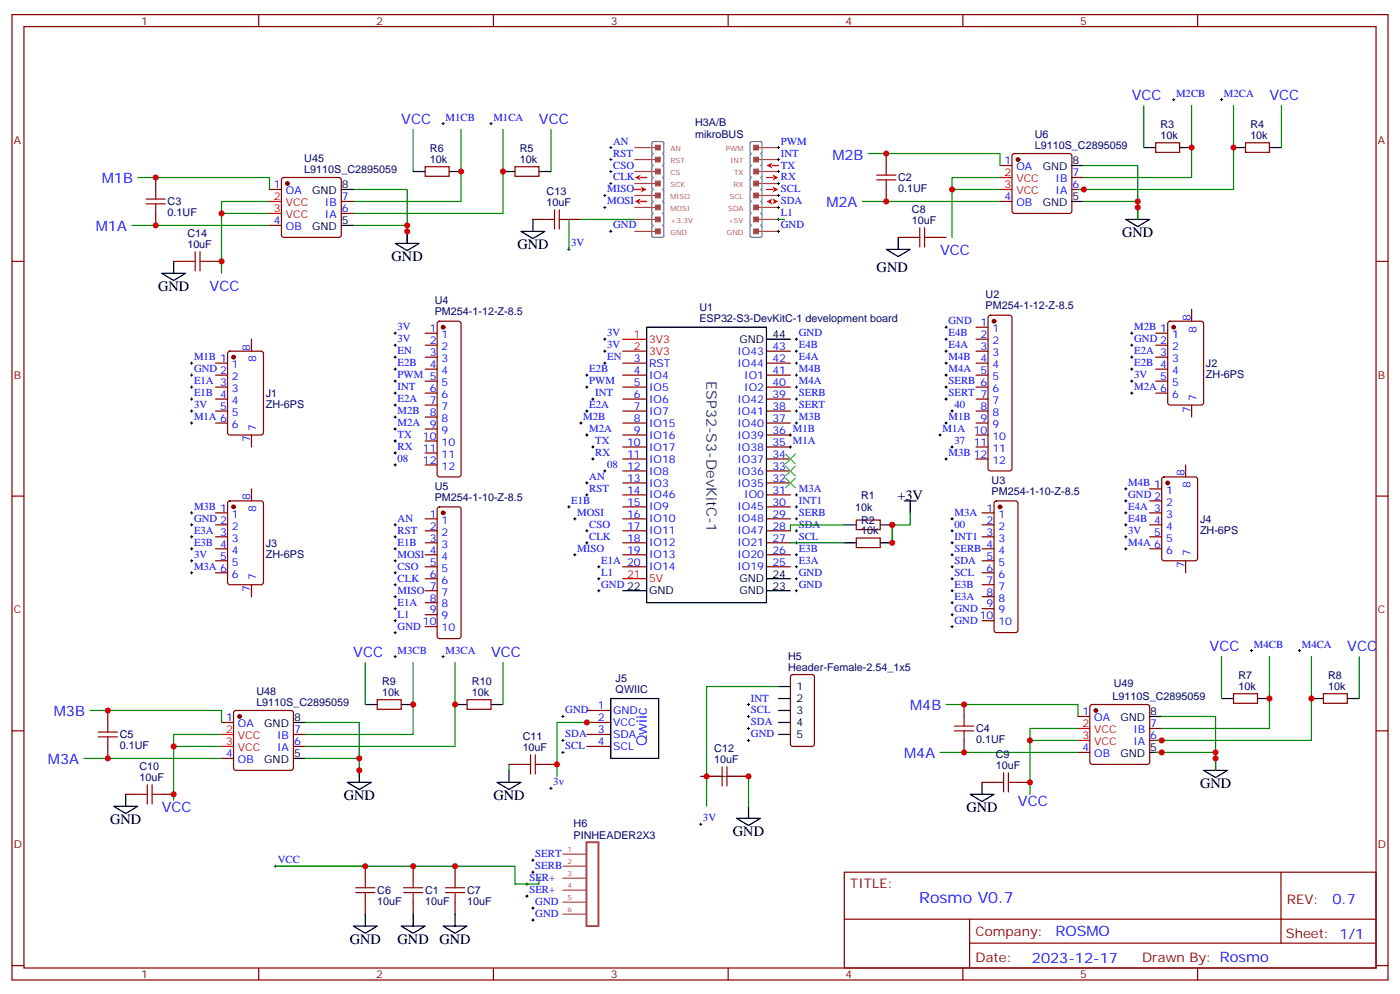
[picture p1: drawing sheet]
<svg xmlns="http://www.w3.org/2000/svg" width="412mm" height="293mm" viewBox="0 0 412 293" stroke-linecap="round" stroke-linejoin="round" font-family="sans-serif">
<g fill="none" stroke="#870000" stroke-width=".35">
<path d="M3.5 4.3h405.4v284.3h-405.4zM7.1 7.8h398.2v277.3h-398.2zM76.2 4.3v3.5M145.3 4.3v3.5M214.5 4.3v3.5M283.6 4.3v3.5M352.8 4.3v3.5M3.5 77h3.6M405.3 77h3.6M3.5 146.1h3.6M405.3 146.1h3.6M3.5 215.3h3.6"/>
<path d="M405.3 215.3h3.6M248.7 256.9h156.6v28.2h-156.6zM377.3 256.9v20.9M248.7 270.7h156.5M285.6 277.8h119.6M285.6 270.7v14.2M3.5 284.4h3.6M76.2 285.1v3.5M145.3 285.1v3.5M214.5 285.1v3.5M283.6 285.1v3.5M352.8 285.1v3.5"/>
<path d="M405.3 284.4h3.6"/>
</g>
<g fill="none" stroke="#a64a4a" stroke-width=".35">
<path d="M187 43.5h6.9M187 47h6.9M187 50.5h6.9M187 54h6.9M187 57.6h6.9M222.4 43.5h6.9M222.4 47h6.9M222.4 50.5h6.9M222.4 54h6.9M222.4 57.6h6.9M187 61.1h6.9M187 64.6h6.9"/>
<path d="M187 68.2h6.9M222.4 61.1h6.9M222.4 64.6h6.9M222.4 68.2h6.9"/>
</g>
<g fill="#a64a4a" stroke="#a64a4a" stroke-width=".29">
<path d="M193.1 60.4h1.4v1.4h-1.4z"/>
<path d="M193.1 56.9h1.4v1.4h-1.4z"/>
<path d="M193.1 63.9h1.4v1.4h-1.4z"/>
<path d="M193.1 67.5h1.4v1.4h-1.4z"/>
<path d="M222 49.8h1.4v1.4h-1.4z"/>
<path d="M222 53.3h1.4v1.5h-1.4z"/>
<path d="M222 56.9h1.4v1.4h-1.4z"/>
<path d="M222 60.4h1.4v1.4h-1.4z"/>
<path d="M222 63.9h1.4v1.4h-1.4z"/>
<path d="M222 67.5h1.4v1.4h-1.4z"/>
<path d="M193.1 46.3h1.4v1.4h-1.4z"/>
<path d="M193.1 42.8h1.4v1.4h-1.4z"/>
<path d="M222 42.8h1.4v1.4h-1.4z"/>
<path d="M193.1 53.3h1.4v1.5h-1.4z"/>
<path d="M193.1 49.8h1.4v1.4h-1.4z"/>
<path d="M222 46.3h1.4v1.4h-1.4z"/>
</g>
<path d="M192.4 41.7h2.8l.4 .4v2.8l-.4 .3 .4 .4v2.8l-.4 .4 .4 .3v2.8l-.4 .4 .4 .3v2.9l-.4 .3 .4 .4v2.8l-.4 .3 .4 .4v2.8l-.4 .4 .4 .3v2.8l-.4 .4 .4 .3v2.9l-.4 .3h-2.8l-.4-.3v-2.9l.4-.3-.4-.4v-2.8l.4-.3-.4-.4v-2.8l.4-.4-.4-.3v-2.8l.4-.4-.4-.3v-2.9l.4-.3-.4-.4v-2.8l.4-.3-.4-.4v-2.8l.4-.4-.4-.3v-2.8zM221.3 41.7h2.8l.4 .4v2.8l-.4 .3 .4 .4v2.8l-.4 .4 .4 .3v2.8l-.4 .4 .4 .3v2.9l-.4 .3 .4 .4v2.8l-.4 .3 .4 .4v2.8l-.4 .4 .4 .3v2.8l-.4 .4 .4 .3v2.9l-.4 .3h-2.8l-.3-.3v-2.9l.3-.3-.3-.4v-2.8l.3-.3-.3-.4v-2.8l.3-.4-.3-.3v-2.8l.3-.4-.3-.3v-2.9l.3-.3-.3-.4v-2.8l.3-.3-.3-.4v-2.8l.3-.4-.3-.3v-2.8z" fill="none" stroke="#828282" stroke-width=".35"/>
<g fill="#ed0d21">
<path d="M225.8 48.8l1.7-.9-.4 .9 .4 .8z"/>
<path d="M227.5 51.4l1.8 .9-1.8 .9 .5-.9z"/>
<path d="M227.5 54.9l1.8 .9-1.8 .9 .5-.9z"/>
<path d="M225.8 59.3l1.7-.8-.4 .8 .4 .9z"/>
<path d="M227.5 58.5l1.8 .8-1.8 .9 .5-.9z"/>
</g>
<path d="M225.8 52.3h1.7M225.8 55.8h1.7M227.5 48.8h1.8h-1.8" fill="none" stroke="#ed0d21" stroke-width=".35"/>
<g fill="#ed0d21">
<path d="M187 52.3l1.7-.9-.4 .9 .4 .9z"/>
<path d="M187 59.3l1.7-.8-.4 .8 .4 .9z"/>
</g>
<path d="M187 55.8h1.7h-1.7M188.7 52.3h1.8h-1.8M188.7 59.3h1.8h-1.8" fill="none" stroke="#ed0d21" stroke-width=".35"/>
<path d="M188.7 54.9l1.8 .9-1.8 .9 .5-.9z" fill="#ed0d21"/>
<path d="M79.4 59.3h3.5M294.6 52.3h3.5M294.6 55.8h3.5M79.4 62.9h3.5M183.4 99.9h7.1M183.4 103.4h7.1M183.4 170.5h7.1M65.3 216.3h3.5M65.3 219.9h3.5M317.5 214.6h3.5M317.5 218.1h3.5" fill="none" stroke="#f00" stroke-width=".35"/>
<g fill="none" stroke="#870000" stroke-width=".35">
<path d="M45.9 52.3v3.5M79.4 55.8h3.5M83.1 52.5l.5-.2h16.2l.5 .2 .2 .5v16.2l-.2 .5-.5 .2h-16.2l-.5-.2-.2-.5v-16.2zM100.5 59.3h3.6M125.2 49.1h7.1v2.8h-7.1zM151.7 49.1h7v2.8h-7zM261.1 45.2v3.6M261.1 55.8v3.5M294.6 48.8h3.5M294.6 59.3h3.5M298.3 45.4l.5-.2h16.2l.5 .2 .2 .5v16.3l-.2 .5-.5 .2h-16.2l-.5-.3-.2-.4v-16.3zM315.7 55.8h3.6"/>
<path d="M315.7 52.3h3.6M340.4 42.1h7.1v2.8h-7.1zM366.9 42.1h7v2.8h-7zM45.9 62.9v3.5M51.2 77h3.5M61.7 77h3.6M79.4 66.4h3.5M100.5 62.9h3.6M157 64.6h3.5M167.6 64.6h3.5M264.6 69.9h3.5M275.2 69.9h3.5"/>
<path d="M74.1 99.9v3.5M125.2 98.1h3.6M129 94.8l.5-.2h5.6l.5 .2 .2 .5v44.5l-.2 .5-.5 .2h-5.6l-.5-.3-.2-.4v-44.5zM287.5 96.4h3.5M287.5 99.9h3.5M291.3 93.1l.4-.2h5.7l.5 .2 .2 .5v44.4l-.2 .5-.5 .2h-5.7l-.5-.2-.2-.5v-44.4zM340.4 98.1h3.6M344.2 94.8l.5-.2h9.1l.7 .4v23.6l-.4 .7h-9.4l-.7-.5v-23.5zM351 91.1v3.5M63.5 107h3.5M63.5 110.5h3.5M63.5 114h3.5"/>
<path d="M63.5 117.5h3.5M67.3 103.6l.4-.2h9.2l.7 .5v23.5l-.5 .7h-9.4l-.6-.4-.1-23.6zM125.2 101.7h3.6M125.2 105.2h3.6M125.2 108.7h3.6M125.2 112.3h3.6M125.2 115.8h3.6M125.2 119.3h3.6M183.4 107h7.1M183.4 110.5h7.1M183.4 114h7.1M183.4 117.5h7.1"/>
<path d="M225.8 107h7M225.8 110.5h7M225.8 114h7M225.8 117.5h7M225.8 103.4h7M287.5 107h3.5M287.5 110.5h3.5M287.5 114h3.5M287.5 117.5h3.5M287.5 103.4h3.5M340.4 101.7h3.6M340.4 105.2h3.6"/>
<path d="M340.4 108.7h3.6M340.4 112.3h3.6M340.4 115.8h3.6M351 119.3v3.5M63.5 121.1h3.5M63.5 124.6h3.5M74.1 128.1v3.6M125.2 122.8h3.6M125.2 126.4h3.6M125.2 129.9h3.6M125.2 133.4h3.6M125.2 136.9h3.6"/>
<path d="M183.4 121.1h7.1M183.4 124.6h7.1M183.4 128.1h7.1M183.4 131.7h7.1M183.4 135.2h7.1M183.4 138.7h7.1M225.8 121.1h7M225.8 124.6h7M225.8 128.1h7M225.8 131.7h7M225.8 135.2h7M225.8 138.7h7"/>
<path d="M287.5 121.1h3.5M287.5 124.6h3.5M287.5 128.1h3.5M287.5 131.7h3.5M287.5 135.2h3.5M349.2 136.9v3.6M63.5 151.1h3.5M63.5 154.6h3.5M63.5 158.1h3.5M67.3 147.7l.4-.2h9.2l.7 .5v23.5l-.5 .7h-9.4l-.6-.4-.1-23.6zM74.1 144v3.5M125.2 152.8h3.6"/>
<path d="M125.2 156.4h3.6M125.2 159.9h3.6M129 149.5l.5-.2h5.6l.5 .2 .2 .5v37.4l-.2 .5-.5 .2h-5.6l-.5-.2-.2-.5v-37.4zM183.4 142.2h7.1M183.4 145.8h7.1M183.4 149.3h7.1M183.4 152.8h7.1M183.4 156.4h7.1M183.4 159.9h7.1M225.8 142.2h7M225.8 145.8h7M225.8 149.3h7"/>
<path d="M225.8 152.8h7M225.8 156.4h7M225.8 159.9h7M252.2 153.2h7.1v2.8h-7.1zM252.2 158.5h7.1v2.8h-7.1zM289.3 151.1h3.5M289.3 154.6h3.5M289.3 158.1h3.5M293 147.7l.5-.2h5.7l.5 .2 .2 .5v37.4l-.3 .5-.4 .2h-5.7l-.5-.2-.2-.5v-37.4zM338.7 151.1h3.5M338.7 154.6h3.5M338.7 158.1h3.5"/>
<path d="M338.7 144h3.5M338.7 147.5h3.5M342.4 140.7l.5-.2h9.2l.6 .4 .1 23.6-.5 .6-9.4 .1-.7-.5v-23.5zM63.5 161.6h3.5M63.5 165.2h3.5M63.5 168.7h3.5M74.1 172.2v3.6M125.2 163.4h3.6M125.2 166.9h3.6M125.2 170.5h3.6M125.2 174h3.6M125.2 177.5h3.6"/>
<path d="M183.4 163.4h7.1M183.4 166.9h7.1M225.8 163.4h7M225.8 166.9h7M289.3 161.6h3.5M289.3 165.2h3.5M289.3 168.7h3.5M289.3 172.2h3.5M289.3 175.8h3.5M289.3 179.3h3.5M338.7 161.6h3.5M349.2 165.2v3.5"/>
<path d="M125.2 181h3.6M125.2 184.6h3.6M233.1 198.9l.4-.2h5.7l.6 .4 .1 20-.5 .7-5.9 .1-.6-.5-.1-20zM289.3 182.8h3.5M31.7 209.3v3.5M31.7 219.9v3.5M65.3 212.8h3.5M69 209.5l.5-.2h16.2l.5 .2 .2 .5v16.2l-.2 .5-.5 .2h-16.2l-.5-.2-.2-.5v-16.2zM86.4 216.3h3.6M86.4 219.9h3.6M111.1 206.1h7.1v2.8h-7.1zM137.6 206.1h7v2.8h-7z"/>
<path d="M172.9 209.3h7M172.9 212.8h7M172.9 216.3h7M172.9 219.9h7M284 207.5v3.5M284 218.1v3.5M317.5 211h3.5M321.3 207.7l.4-.2h16.3l.5 .2 .2 .5v16.2l-.3 .5-.4 .2h-16.3l-.5-.2-.2-.5v-16.2zM338.7 218.1h3.5M338.7 214.6h3.5M363.4 204.3h7v2.9h-7zM389.8 204.3h7.1v2.9h-7.1z"/>
<path d="M37 234h3.6M47.6 234h3.6M65.3 223.4h3.5M149.9 225.1h3.6M160.5 225.1h3.5M206.4 228.7h3.5M217 228.7h3.5M289.3 230.4h3.5M299.9 230.4h3.5M317.5 221.6h3.5M107.6 255.1v3.6M121.7 255.1v3.6"/>
<path d="M134.1 255.1v3.6M107.6 265.7v3.5M121.7 265.7v3.5M134.1 265.7v3.5"/>
</g>
<g fill="none" stroke="#000" stroke-width=".35">
<path d="M100.5 55.8h3.6M121.7 50.5h3.5M132.3 50.5h3.5M148.2 50.5h3.5M158.7 50.5h3.6M315.7 59.3h3.6M315.7 48.8h3.6M336.9 43.5h3.5M347.5 43.5h3.5M363.4 43.5h3.5M373.9 43.5h3.6M51.2 77v3.5"/>
<path d="M100.5 66.4h3.6M116.4 71.7h7.1l-3.6 2.1zM119.9 68.2v3.5M153.5 68.2h7l-3.5 2.1zM157 64.6v3.6M261.1 73.4h7l-3.5 2.2zM264.6 69.9v3.5M331.6 64.6h7.1l-3.6 2.1zM335.1 61.1v3.5M47.6 80.5h7.1l-3.5 2.1zM190.5 96.4h35.3v81.1h-35.3zM225.8 99.9h7"/>
<path d="M248.7 154.6h3.5M248.7 159.9h3.5M259.3 154.6h3.5M259.3 159.9h3.5M266.3 147.5h3.6M268.1 147.5v3.6M183.4 174h7.1M225.8 174h7M225.8 170.5h7M86.4 212.8h3.6M107.6 207.5h3.5M118.2 207.5h3.5"/>
<path d="M134.1 207.5h3.5M144.6 207.5h3.6M179.9 205.7h14.1v17.7h-14.1zM229.3 202.2h3.5M229.3 205.7h3.5M229.3 209.3h3.5M229.3 212.8h3.5M229.3 216.3h3.5M338.7 211h3.5M359.8 205.7h3.6M370.4 205.7h3.5M386.3 205.7h3.5"/>
<path d="M396.9 205.7h3.5M33.5 237.5h7.1l-3.6 2.1zM37 234v3.5M86.4 223.4h3.6M102.3 230.4h7.1l-3.6 2.2zM105.8 226.9v3.5M146.4 230.4h7.1l-3.6 2.2zM149.9 226.9v3.5M220.5 237.5v3.5M285.8 234h7l-3.5 2.1zM289.3 230.4v3.6M338.7 221.6h3.5"/>
<path d="M354.5 226.9h7.1l-3.5 2.1zM358.1 223.4v3.5M217 241h7l-3.5 2.1zM104.1 272.8h7l-3.5 2.1zM107.6 269.2v3.6M118.2 272.8h7l-3.5 2.1zM121.7 269.2v3.6M130.5 272.8h7.1l-3.5 2.1zM134.1 269.2v3.6"/>
</g>
<path d="M172.8 248.1h3.5v24.7h-3.5z" fill="none" stroke="#a64a4a" stroke-width=".56"/>
<path d="M165.8 251.6h6.9M165.8 255.1h6.9M165.8 258.7h6.9M165.8 262.2h6.9M165.8 265.7h6.9M165.8 269.2h6.9" fill="none" stroke="#a64a4a" stroke-width=".35"/>
<g fill="#870000" stroke="#870000" stroke-width=".35">
<circle cx="294.6" cy="149.3" r=".53"/>
<circle cx="292.8" cy="94.6" r=".53"/>
<circle cx="130.5" cy="96.4" r=".53"/>
<circle cx="130.5" cy="151.1" r=".53"/>
<circle cx="299.9" cy="47" r=".53"/>
<circle cx="84.7" cy="54" r=".53"/>
<circle cx="322.8" cy="209.3" r=".53"/>
<circle cx="70.6" cy="211" r=".53"/>
<circle cx="68.8" cy="105.2" r=".53"/>
<circle cx="68.8" cy="149.3" r=".53"/>
<circle cx="345.7" cy="96.4" r=".53"/>
<circle cx="344" cy="142.2" r=".53"/>
</g>
<g fill="none" stroke="#000" stroke-width=".29">
<path d="M130.2 36.4h.7M130.5 36.1v.7M144.3 36.4h.7M144.6 36.1v.7M345.4 29.4h.7M345.7 29v.7M359.5 29.4h.7M359.8 29v.7M177.8 57.6h.7M178.2 57.2v.7M179.6 47h.7M179.6 43.5h.7"/>
<path d="M179.6 50.5h.7M179.6 54h.7M179.9 43.1v.7M179.9 46.6v.7M179.9 50.2v.7M179.9 53.7v.7M229 47h.7M229 43.5h.7M229 50.5h.7M229 54h.7M229 57.6h.7M229.3 43.1v.7"/>
<path d="M229.3 46.6v.7M229.3 50.2v.7M229.3 53.7v.7M229.3 57.2v.7M167.2 73.4h.7M167.6 73.1v.7M177.8 61.1h.7M178.2 60.7v.8M179.6 68.2h.7M179.9 67.8v.7M229 61.1h.7M229 64.6h.7"/>
<path d="M229 68.2h.7M229.3 60.7v.8M229.3 64.3v.7M229.3 67.8v.7M116.1 98.1h.7M116.4 97.8v.7M177.8 99.9h.7M178.2 99.6v.7M234.2 99.9h.7M234.6 99.6v.7M278.3 99.9h.7M278.3 96.4h.7"/>
<path d="M278.7 96v.7M278.7 99.6v.7M333 98.1h.7M333.4 97.8v.7M56.1 117.5h.7M56.1 114h.7M56.1 110.5h.7M56.1 107h.7M56.4 106.6v.7M56.4 110.1v.7M56.4 113.7v.7M56.4 117.2v.7"/>
<path d="M116.1 101.7h.7M116.1 105.2h.7M116.1 108.7h.7M116.1 112.3h.7M116.1 115.8h.7M116.1 119.3h.7M116.4 101.3v.7M116.4 104.8v.8M116.4 108.4v.7M116.4 111.9v.7M116.4 115.4v.7M116.4 119v.7"/>
<path d="M172.5 114h.7M172.5 110.5h.7M172.9 110.1v.7M172.9 113.7v.7M174.3 117.5h.7M174.6 117.2v.7M177.8 107h.7M177.8 103.4h.7M178.2 103.1v.7M178.2 106.6v.7M234.2 117.5h.7M234.2 114h.7"/>
<path d="M234.2 110.5h.7M234.2 107h.7M234.2 103.4h.7M234.6 103.1v.7M234.6 106.6v.7M234.6 110.1v.7M234.6 113.7v.7M234.6 117.2v.7M278.3 117.5h.7M278.3 114h.7M278.3 110.5h.7M278.3 107h.7"/>
<path d="M278.3 103.4h.7M278.7 103.1v.7M278.7 106.6v.7M278.7 110.1v.7M278.7 113.7v.7M278.7 117.2v.7M333 101.7h.7M333 105.2h.7M333 108.7h.7M333 112.3h.7M333 115.8h.7M333.4 101.3v.7"/>
<path d="M333.4 104.8v.8M333.4 108.4v.7M333.4 111.9v.7M333.4 115.4v.7M56.1 124.6h.7M56.1 121.1h.7M56.4 120.7v.7M56.4 124.2v.8M116.1 122.8h.7M116.1 126.4h.7M116.1 129.9h.7M116.1 133.4h.7"/>
<path d="M116.1 136.9h.7M116.4 122.5v.7M116.4 126v.7M116.4 129.5v.7M116.4 133.1v.7M116.4 136.6v.7M170.7 124.6h.7M171.1 124.2v.8M172.5 128.1h.7M172.5 121.1h.7M172.9 120.7v.7M172.9 127.8v.7"/>
<path d="M174.3 131.7h.7M174.3 135.2h.7M174.6 131.3v.7M174.6 134.8v.7M177.8 138.7h.7M178.2 138.4v.7M232.5 131.7h.7M232.5 128.1h.7M232.8 127.8v.7M232.8 131.3v.7M234.2 124.6h.7M234.2 121.1h.7"/>
<path d="M234.6 120.7v.7M234.6 124.2v.8M276.6 128.1h.7M276.9 127.8v.7M278.3 124.6h.7M278.3 135.2h.7M278.7 124.2v.8M278.7 134.8v.7M280.1 131.7h.7M280.1 121.1h.7M280.5 120.7v.7M280.5 131.3v.7"/>
<path d="M56.1 154.6h.7M56.1 158.1h.7M56.1 151.1h.7M56.4 150.7v.7M56.4 154.2v.7M56.4 157.8v.7M116.1 154.6h.7M116.1 158.1h.7M116.4 154.2v.7M116.4 157.8v.7M167.2 149.3h.7M167.6 148.9v.7"/>
<path d="M169 152.8h.7M169.3 152.5v.7M172.5 159.9h.7M172.5 156.4h.7M172.5 145.8h.7M172.5 142.2h.7M172.9 141.9v.7M172.9 145.4v.7M172.9 156v.7M172.9 159.5v.7M234.2 159.9h.7M234.2 156.4h.7"/>
<path d="M234.2 152.8h.7M234.2 149.3h.7M234.2 145.8h.7M234.6 145.4v.7M234.6 148.9v.7M234.6 152.5v.7M234.6 156v.7M234.6 159.5v.7M280.1 159.9h.7M280.1 156.4h.7M280.1 152.8h.7M280.5 152.5v.7"/>
<path d="M280.5 156v.7M280.5 159.5v.7M331.3 154.6h.7M331.3 158.1h.7M331.3 151.1h.7M331.3 144h.7M331.3 147.5h.7M331.6 143.7v.7M331.6 147.2v.7M331.6 150.7v.7M331.6 154.2v.7M331.6 157.8v.7"/>
<path d="M56.1 161.6h.7M56.1 165.2h.7M56.1 168.7h.7M56.4 161.3v.7M56.4 164.8v.7M56.4 168.3v.8M116.1 161.6h.7M116.1 165.2h.7M116.1 168.7h.7M116.1 172.2h.7M116.1 175.8h.7M116.1 179.3h.7"/>
<path d="M116.4 161.3v.7M116.4 164.8v.7M116.4 168.3v.8M116.4 171.9v.7M116.4 175.4v.7M116.4 178.9v.7M169 163.4h.7M169.3 163.1v.7M176 174h.7M176 170.5h.7M176 166.9h.7M176.4 166.6v.7"/>
<path d="M176.4 170.1v.7M176.4 173.6v.7M234.2 174h.7M234.2 170.5h.7M234.2 166.9h.7M234.2 163.4h.7M234.6 163.1v.7M234.6 166.6v.7M234.6 170.1v.7M234.6 173.6v.7M280.1 174h.7M280.1 170.5h.7"/>
<path d="M280.1 166.9h.7M280.1 163.4h.7M280.1 177.5h.7M280.5 163.1v.7M280.5 166.6v.7M280.5 170.1v.7M280.5 173.6v.7M280.5 177.2v.7M331.3 161.6h.7M331.6 161.3v.7M116.1 182.8h.7M116.1 186.3h.7"/>
<path d="M116.1 193.4h.7M116.4 182.5v.7M116.4 186v.7M116.4 193v.7M130.2 193.4h.7M130.5 193v.7M280.1 184.6h.7M280.1 181h.7M280.5 180.7v.7M280.5 184.2v.7M368.3 191.6h.7M368.7 191.3v.7"/>
<path d="M382.4 191.6h.7M382.8 191.3v.7M165.5 211h.7M165.5 218.1h.7M165.8 210.7v.7M165.8 217.7v.7M220.1 211h.7M220.1 218.1h.7M220.1 214.6h.7M220.1 207.5h.7M220.5 207.2v.7M220.5 210.7v.7"/>
<path d="M220.5 214.2v.7M220.5 217.7v.7M161.9 232.2h.7M162.3 231.8v.8M165.5 221.6h.7M165.8 221.3v.7M80.8 255.1h.7M81.1 254.8v.7M156.6 256.9h.7M156.6 253.4h.7M157 253v.7M157 256.5v.7"/>
<path d="M206 242.8h.7M206.4 242.4v.7M154.9 260.4h.7M154.9 263.9h.7M155.2 260.1v.7M155.2 263.6v.7M156.6 271h.7M156.6 267.5h.7M157 267.1v.7M157 270.7v.7"/>
</g>
<g fill="none" stroke="#008700" stroke-width=".35">
<path d="M121.7 38.2v12.3M135.8 38.2v21.1h-31.7M148.2 38.2v24.7h-44.1M162.3 38.2v12.3M336.9 31.1v12.4M351 31.1v21.2h-31.7M363.4 31.1v24.7h-45.9M377.5 31.1v12.4M40.6 52.3h38.8v3.5M79.4 59.3h-14.1v21.2M104.1 55.8h15.8v15.9M254 59.3h40.6"/>
<path d="M255.8 45.2h38.8v3.6M280.5 55.8h14.1M294.6 52.3h-14.1v17.6M319.3 48.8h15.8v15.8M319.3 59.3h15.8M38.8 66.4h40.6M65.3 62.9h14.1M104.1 66.4h15.8M167.6 64.6v8.8M171.1 64.6h15.9M229.3 64.6h1.8M232.8 159.9h15.9"/>
<path d="M248.7 154.6h-15.9v1.8M268.1 151.1v3.5h-5.3v5.3v-5.3M107.6 195.2v12.3M121.7 195.2v21.1h-31.7M134.1 195.2v24.7h-44.1M148.2 195.2v12.3M359.8 193.4v12.3M373.9 193.4v21.2h-31.7M386.3 193.4v24.7h-45.9M400.4 193.4v12.3M26.5 209.3h38.8v3.5M51.2 219.9h14.1"/>
<path d="M65.3 216.3h-14.1v19.4M90 212.8h15.8v15.9M174.6 212.8h-10.6v15.9M229.3 202.2h-21.2v35.3M278.7 207.5h38.8v3.5M303.4 218.1h14.1M317.5 214.6h-14.1v19.4M342.2 211h15.9v15.9M24.7 223.4h40.6M90 223.4h15.8M149.9 225.1v1.8M208.1 228.7h12.4v8.8"/>
<path d="M276.9 221.6h40.6M340.4 221.6h17.7M107.6 255.1h-26.5h70.6v5.3h7v-1.7"/>
</g>
<g fill="none" stroke="#a10000" stroke-width=".35">
<path d="M43 58.6h5.7M45.9 55.8v2.8M258.2 51.6h5.7M258.2 53h5.7M261.1 48.8v2.8M261.1 53v2.8M43 60h5.7M45.9 60v2.9M54.7 77h2.8M57.5 74.2v5.6M58.9 77h2.8M58.9 74.2v5.6"/>
<path d="M160.5 64.6h2.8M163.3 61.8v5.7M164.7 64.6h2.9M164.7 61.8v5.7M268.1 69.9h2.8M270.9 67.1v5.6M272.3 69.9h2.9M272.3 67.1v5.6M28.9 215.6h5.7M28.9 217h5.7M31.7 212.8v2.8M31.7 217v2.9"/>
<path d="M281.2 213.9h5.6M281.2 215.3h5.6M284 211v2.9M284 215.3v2.8M40.6 234h2.8M43.4 231.1v5.7M44.8 234h2.8M44.8 231.1v5.7M153.5 225.1h2.8M156.3 222.3v5.7M157.7 225.1h2.8M157.7 222.3v5.7"/>
<path d="M209.9 228.7h2.8M212.7 225.8v5.7M214.1 228.7h2.9M214.1 225.8v5.7M292.8 230.4h2.8M295.6 227.6v5.7M297 230.4h2.9M297 227.6v5.7M107.6 258.7v2.8M121.7 258.7v2.8M134.1 258.7v2.8M104.8 261.5h5.6"/>
<path d="M104.8 262.9h5.6M107.6 262.9v2.8M118.9 261.5h5.6M118.9 262.9h5.6M121.7 262.9v2.8M131.2 261.5h5.7M131.2 262.9h5.7M134.1 262.9v2.8"/>
</g>
<path d="M231.4 137.3l2.8 2.8M231.4 133.8l2.8 2.8M234.2 137.3l-2.8 2.8M234.2 133.8l-2.8 2.8M231.4 140.8l2.8 2.9M234.2 140.8l-2.8 2.9" fill="none" stroke="#3c3" stroke-width=".35"/>
<g fill="#c00">
<circle cx="262.8" cy="154.6" r=".88"/>
<circle cx="262.8" cy="159.9" r=".88"/>
<circle cx="280.5" cy="55.8" r=".88"/>
<circle cx="261.1" cy="59.3" r=".88"/>
<circle cx="335.1" cy="61.1" r=".88"/>
<circle cx="363.4" cy="43.5" r=".88"/>
<circle cx="351" cy="43.5" r=".88"/>
<circle cx="261.1" cy="45.2" r=".88"/>
<circle cx="45.9" cy="52.3" r=".88"/>
<circle cx="135.8" cy="50.5" r=".88"/>
<circle cx="148.2" cy="50.5" r=".88"/>
<circle cx="119.9" cy="66.4" r=".88"/>
<circle cx="119.9" cy="68.2" r=".88"/>
<circle cx="45.9" cy="66.4" r=".88"/>
<circle cx="65.3" cy="62.9" r=".88"/>
<circle cx="303.4" cy="218.1" r=".88"/>
<circle cx="284" cy="221.6" r=".88"/>
<circle cx="358.1" cy="223.4" r=".88"/>
<circle cx="358.1" cy="221.6" r=".88"/>
<circle cx="386.3" cy="205.7" r=".88"/>
<circle cx="373.9" cy="205.7" r=".88"/>
<circle cx="284" cy="207.5" r=".88"/>
<circle cx="51.2" cy="219.9" r=".88"/>
<circle cx="31.8" cy="223.4" r=".88"/>
<circle cx="134.1" cy="207.5" r=".88"/>
<circle cx="121.7" cy="207.5" r=".88"/>
<circle cx="31.8" cy="209.3" r=".88"/>
<circle cx="121.7" cy="255.1" r=".88"/>
<circle cx="134.1" cy="255.1" r=".88"/>
<circle cx="107.6" cy="255.1" r=".88"/>
<circle cx="208.1" cy="228.7" r=".88"/>
<circle cx="172.9" cy="212.8" r=".88"/>
<circle cx="105.8" cy="223.4" r=".88"/>
<circle cx="105.8" cy="226.9" r=".88"/>
<circle cx="342.2" cy="218.1" r=".88"/>
<circle cx="342.2" cy="221.6" r=".88"/>
<circle cx="335.1" cy="59.3" r=".88"/>
<circle cx="319.3" cy="55.8" r=".88"/>
<circle cx="65.3" cy="77" r=".88"/>
<circle cx="303.4" cy="230.4" r=".88"/>
<circle cx="51.2" cy="234" r=".88"/>
<circle cx="164" cy="225.1" r=".88"/>
<circle cx="220.5" cy="228.7" r=".88"/>
</g>
<text font-size="4.6" fill="#00f" x="270.8" y="265.9">Rosmo V0.7</text>
<g font-size="4.2" fill="#00f">
<text x="333.4" y="29.4">VCC</text>
<text x="373.9" y="29.4">VCC</text>
<text x="118.2" y="36.4">VCC</text>
<text x="158.7" y="36.4">VCC</text>
<text x="245.2" y="47">M2B</text>
<text x="30" y="54">M1B</text>
<text x="243.4" y="61.1">M2A</text>
<text x="28.2" y="68.2">M1A</text>
<text x="276.9" y="75.2">VCC</text>
<text x="61.7" y="85.8">VCC</text>
<text x="356.3" y="191.6">VCC</text>
<text x="396.9" y="191.6">VCC</text>
<text x="104.1" y="193.4">VCC</text>
<text x="144.6" y="193.4">VCC</text>
<text x="268.1" y="209.3">M4B</text>
<text x="15.9" y="211">M3B</text>
<text x="190.5" y="213.1" transform="rotate(-90 190.5 213.1)">iic</text>
<text x="190.5" y="219.9" transform="rotate(-90 190.5 219.9)">Qw</text>
<text x="14.1" y="225.1">M3A</text>
<text x="266.3" y="223.4">M4A</text>
<text x="47.6" y="239.3">VCC</text>
<text x="299.9" y="237.5">VCC</text>
<text x="392.5" y="266.2">0.7</text>
<text x="310.9" y="275.7">ROSMO</text>
<text x="304" y="283.5">2023-12-17</text>
</g>
<g font-size="4.2">
<text x="330.6" y="69.9">GND</text>
<text x="115.4" y="77">GND</text>
<text x="152.4" y="73.4">GND</text>
<text x="258.2" y="80.2">GND</text>
<text x="46.6" y="85.8">GND</text>
<text x="264.3" y="147.1">+3V</text>
<text x="353.5" y="232.2">GND</text>
<text x="101.2" y="235.7">GND</text>
<text x="145.3" y="235.7">GND</text>
<text x="284.7" y="239.3">GND</text>
<text x="32.5" y="242.8">GND</text>
<text x="215.9" y="246.3">GND</text>
<text x="103" y="278.1">GND</text>
<text x="117.1" y="278.1">GND</text>
<text x="129.5" y="278.1">GND</text>
</g>
<text font-size="4.2" fill="#333" x="208.1" y="112.3" transform="rotate(90 208.1 112.3)">ESP32-S3-DevKitC-1</text>
<g font-size="3.9" fill="#800">
<text x="250.5" y="261.5">TITLE:</text>
<text x="379.1" y="266.2">REV:</text>
<text x="287.4" y="275.7">Company:</text>
<text x="378.7" y="276.3">Sheet: 1/1</text>
<text x="287.4" y="283.4">Date:</text>
<text x="336.4" y="283.4">Draw</text>
<text x="346.6" y="283.4">n By: Rosmo</text>
</g>
<g font-size="3.2" fill="#800">
<text x="41.6" y="7.3">1</text>
<text x="110.8" y="7.3">2</text>
<text x="179.9" y="7.3">3</text>
<text x="249.1" y="7.3">4</text>
<text x="318.2" y="7.3">5</text>
<text x="4.1" y="42.4">A</text>
<text x="405.9" y="42.4">A</text>
<text x="4.1" y="111.5">B</text>
<text x="405.9" y="111.5">B</text>
<text x="4.1" y="180.7">C</text>
<text x="405.9" y="180.7">C</text>
<text x="4.1" y="249.8">D</text>
<text x="405.9" y="249.8">D</text>
<text x="41.6" y="288.1">1</text>
<text x="110.8" y="288.1">2</text>
<text x="179.9" y="288.1">3</text>
<text x="249.1" y="288.1">4</text>
<text x="318.2" y="288.1">5</text>
</g>
<g font-size="3.2" fill="#00f">
<text x="346.4" y="28.5">M2CB</text>
<text x="360.5" y="28.5">M2CA</text>
<text x="131.2" y="35.5">M1CB</text>
<text x="145.3" y="35.5">M1CA</text>
<text x="180.6" y="42.6">AN</text>
<text x="180.6" y="46.1">RST</text>
<text x="230" y="46.1">INT</text>
<text x="230" y="42.6">PWM</text>
<text x="180.6" y="49.6">CSO</text>
<text x="180.6" y="53.2">CLK</text>
<text x="230" y="49.6">TX</text>
<text x="230" y="53.2">RX</text>
<text x="295.9" y="48.4">1</text>
<text x="299.4" y="50.2">OA</text>
<text x="310.9" y="53.7">IB</text>
<text x="315.9" y="51.9">7</text>
<text x="80.7" y="55.5">1</text>
<text x="84.2" y="57.2">OA</text>
<text x="100.7" y="59">7</text>
<text x="178.9" y="56.7">MISO</text>
<text x="230" y="56.7">SCL</text>
<text x="295.9" y="59">4</text>
<text x="310.9" y="57.2">IA</text>
<text x="315.9" y="55.5">6</text>
<text x="95.7" y="60.7">IB</text>
<text x="95.7" y="64.3">IA</text>
<text x="100.7" y="62.5">6</text>
<text x="178.9" y="60.2">MOSI</text>
<text x="230" y="60.2">SDA</text>
<text x="230" y="63.7">L1</text>
<text x="299.4" y="60.7">OB</text>
<text x="80.7" y="66">4</text>
<text x="84.2" y="67.8">OB</text>
<text x="180.6" y="67.3">GND</text>
<text x="230" y="67.3">GND</text>
<text x="168.3" y="72.6">3V</text>
<text x="279.4" y="95.5">GND</text>
<text x="350.7" y="94.4" transform="rotate(-90 350.7 94.4)">8</text>
<text x="117.1" y="97.3">3V</text>
<text x="117.1" y="100.8">3V</text>
<text x="126.6" y="97.8">1</text>
<text x="126.6" y="101.3">2</text>
<text x="130.1" y="99.6">1</text>
<text x="178.9" y="99">3V</text>
<text x="235.3" y="99">GND</text>
<text x="279.4" y="99">E4B</text>
<text x="288.8" y="96">1</text>
<text x="288.8" y="99.6">2</text>
<text x="292.3" y="97.8">1</text>
<text x="292.3" y="101.3">2</text>
<text x="334.1" y="97.3">M2B 1</text>
<text x="334.1" y="100.8">GND 2</text>
<text x="345.3" y="99.6">1</text>
<text x="352.4" y="97.9" transform="rotate(-90 352.4 97.9)">8</text>
<text x="57.1" y="106.1">M1B 1</text>
<text x="73.7" y="103.3" transform="rotate(-90 73.7 103.3)">8</text>
<text x="75.5" y="106.8" transform="rotate(-90 75.5 106.8)">8</text>
<text x="117.1" y="104.3">EN</text>
<text x="117.1" y="107.8">E2B</text>
<text x="126.6" y="104.8">3</text>
<text x="130.1" y="103.1">2</text>
<text x="130.1" y="106.6">3</text>
<text x="178.9" y="106.1">EN</text>
<text x="178.9" y="102.6">3V</text>
<text x="186.7" y="106.6">3</text>
<text x="217.2" y="104.5">IO43</text>
<text x="227.5" y="106.6">42</text>
<text x="227.5" y="103.1">43</text>
<text x="235.3" y="106.1">E4A</text>
<text x="235.3" y="102.6">E4B</text>
<text x="279.4" y="102.6">E4A</text>
<text x="279.4" y="106.1">M4B</text>
<text x="288.8" y="103.1">3</text>
<text x="288.8" y="106.6">4</text>
<text x="292.3" y="104.8">3</text>
<text x="334.1" y="104.3">E2A 3</text>
<text x="334.1" y="107.8">E2B 4</text>
<text x="345.3" y="103.1">2</text>
<text x="345.3" y="106.6">3</text>
<text x="57.1" y="113.1">E1A 3</text>
<text x="57.1" y="109.6">GND 2</text>
<text x="68.3" y="108.4">1</text>
<text x="68.3" y="111.9">2</text>
<text x="117.1" y="111.4">PWM 5</text>
<text x="126.6" y="108.4">4</text>
<text x="130.1" y="110.1">4</text>
<text x="130.1" y="113.7">5</text>
<text x="173.6" y="113.1">PWM</text>
<text x="173.6" y="109.6">E2B</text>
<text x="186.7" y="110.1">4</text>
<text x="186.7" y="113.7">5</text>
<text x="191.2" y="108">RST</text>
<text x="191.2" y="111.5">IO4</text>
<text x="217.2" y="108">IO44</text>
<text x="219.2" y="111.5">IO1</text>
<text x="227.5" y="113.7">40</text>
<text x="227.5" y="110.1">41</text>
<text x="235.3" y="113.1">M4A</text>
<text x="235.3" y="109.6">M4B</text>
<text x="279.4" y="109.6">M4A</text>
<text x="279.4" y="113.1">SERB 6</text>
<text x="288.8" y="110.1">5</text>
<text x="292.3" y="108.4">4</text>
<text x="292.3" y="111.9">5</text>
<text x="334.1" y="111.4">3V</text>
<text x="341.8" y="111.9">5</text>
<text x="345.3" y="110.1">4</text>
<text x="345.3" y="113.7">5</text>
<text x="57.1" y="116.7">E1B 4</text>
<text x="68.3" y="115.4">3</text>
<text x="68.3" y="119">4</text>
<text x="117.1" y="114.9">INT</text>
<text x="117.1" y="118.4">E2A</text>
<text x="126.6" y="115.4">6</text>
<text x="126.6" y="119">7</text>
<text x="130.1" y="117.2">6</text>
<text x="175.3" y="116.7">INT</text>
<text x="186.7" y="117.2">6</text>
<text x="191.2" y="115.1">IO5</text>
<text x="191.2" y="118.6">IO6</text>
<text x="217.2" y="118.6">IO42</text>
<text x="219.2" y="115.1">IO2</text>
<text x="227.5" y="117.2">39</text>
<text x="235.3" y="116.7">SERB</text>
<text x="279.4" y="116.7">SERT 7</text>
<text x="292.3" y="115.4">6</text>
<text x="292.3" y="119">7</text>
<text x="334.1" y="114.9">M2A 6</text>
<text x="345.3" y="117.2">6</text>
<text x="352.4" y="118" transform="rotate(-90 352.4 118)">7</text>
<text x="57.1" y="120.2">3V</text>
<text x="57.1" y="123.7">M1A 6</text>
<text x="64.8" y="120.7">5</text>
<text x="68.3" y="122.5">5</text>
<text x="117.1" y="122">M2B</text>
<text x="117.1" y="125.5">M2A</text>
<text x="126.6" y="122.5">8</text>
<text x="130.1" y="120.7">7</text>
<text x="130.1" y="124.2">8</text>
<text x="171.8" y="123.7">M2B</text>
<text x="173.6" y="120.2">E2A</text>
<text x="186.7" y="120.7">7</text>
<text x="186.7" y="124.2">8</text>
<text x="191.2" y="122.1">IO7</text>
<text x="191.2" y="125.7">IO15</text>
<text x="217.2" y="125.7">IO40</text>
<text x="217.2" y="122.1">IO41</text>
<text x="227.5" y="124.2">37</text>
<text x="227.5" y="120.7">38</text>
<text x="235.3" y="123.7">M3B</text>
<text x="235.3" y="120.2">SERT</text>
<text x="279.4" y="123.7">M1B</text>
<text x="281.2" y="120.2">40</text>
<text x="288.8" y="120.7">8</text>
<text x="288.8" y="124.2">9</text>
<text x="292.3" y="122.5">8</text>
<text x="350.7" y="121.5" transform="rotate(-90 350.7 121.5)">7</text>
<text x="68.3" y="126">6</text>
<text x="73.7" y="130.3" transform="rotate(-90 73.7 130.3)">7</text>
<text x="75.5" y="126.8" transform="rotate(-90 75.5 126.8)">7</text>
<text x="117.1" y="129">TX</text>
<text x="124.6" y="129.5">10</text>
<text x="126.6" y="126">9</text>
<text x="130.1" y="127.8">9</text>
<text x="130.1" y="131.3">10</text>
<text x="173.6" y="127.2">M2A</text>
<text x="175.3" y="130.8">TX</text>
<text x="184.7" y="131.3">10</text>
<text x="186.7" y="127.8">9</text>
<text x="191.2" y="129.2">IO16</text>
<text x="217.2" y="129.2">IO39</text>
<text x="227.5" y="131.3">35 M1A</text>
<text x="227.5" y="127.8">36 M1B</text>
<text x="277.6" y="127.2">M1A</text>
<text x="281.2" y="130.8">37</text>
<text x="286.8" y="127.8">10</text>
<text x="286.8" y="131.3">11</text>
<text x="292.3" y="126">9</text>
<text x="292.3" y="129.5">10</text>
<text x="117.1" y="132.5">RX</text>
<text x="117.1" y="136.1">08</text>
<text x="124.6" y="133.1">11</text>
<text x="124.6" y="136.6">12</text>
<text x="130.1" y="134.8">11</text>
<text x="175.3" y="134.3">RX</text>
<text x="178.9" y="137.8">08</text>
<text x="184.7" y="134.8">11</text>
<text x="191.2" y="132.7">IO17</text>
<text x="191.2" y="136.2">IO18</text>
<text x="217.2" y="136.2">IO37</text>
<text x="217.2" y="132.7">IO38</text>
<text x="227.5" y="134.8">34</text>
<text x="279.4" y="134.3">M3B 12</text>
<text x="292.3" y="133.1">11</text>
<text x="292.3" y="136.6">12</text>
<text x="130.1" y="138.4">12</text>
<text x="173.6" y="141.4">AN</text>
<text x="184.7" y="138.4">12</text>
<text x="184.7" y="141.9">13</text>
<text x="191.2" y="139.8">IO8</text>
<text x="191.2" y="143.3">IO3</text>
<text x="217.2" y="143.3">IO35</text>
<text x="217.2" y="139.8">IO36</text>
<text x="227.5" y="141.9">32</text>
<text x="227.5" y="138.4">33</text>
<text x="332.3" y="143.1">M4B 1</text>
<text x="348.9" y="140.3" transform="rotate(-90 348.9 140.3)">8</text>
<text x="350.7" y="143.8" transform="rotate(-90 350.7 143.8)">8</text>
<text x="73.7" y="147.4" transform="rotate(-90 73.7 147.4)">8</text>
<text x="168.3" y="148.4">E1B</text>
<text x="173.6" y="144.9">RST</text>
<text x="184.7" y="145.4">14</text>
<text x="184.7" y="148.9">15</text>
<text x="191.2" y="146.8">IO46</text>
<text x="219.2" y="146.8">IO0</text>
<text x="227.5" y="148.9">30</text>
<text x="227.5" y="145.4">31</text>
<text x="235.3" y="148.4">INT1</text>
<text x="235.3" y="144.9">M3A</text>
<text x="332.3" y="146.6">GND 2</text>
<text x="343.5" y="145.4">1</text>
<text x="343.5" y="148.9">2</text>
<text x="57.1" y="150.2">M3B 1</text>
<text x="57.1" y="153.7">GND 2</text>
<text x="68.3" y="152.5">1</text>
<text x="68.3" y="156">2</text>
<text x="75.5" y="150.9" transform="rotate(-90 75.5 150.9)">8</text>
<text x="117.1" y="153.7">AN</text>
<text x="126.6" y="152.5">1</text>
<text x="126.6" y="156">2</text>
<text x="130.1" y="154.2">1</text>
<text x="170" y="151.9">MOSI</text>
<text x="173.6" y="155.5">CSO</text>
<text x="184.7" y="152.5">16</text>
<text x="184.7" y="156">17</text>
<text x="191.2" y="150.4">IO9</text>
<text x="191.2" y="153.9">IO10</text>
<text x="217.2" y="153.9">IO48</text>
<text x="217.2" y="150.4">IO45</text>
<text x="227.5" y="156">28</text>
<text x="227.5" y="152.5">29</text>
<text x="235.3" y="155.5">SDA</text>
<text x="235.3" y="151.9">SERB</text>
<text x="281.2" y="155.5">00</text>
<text x="281.2" y="151.9">M3A</text>
<text x="290.6" y="150.7">1</text>
<text x="290.6" y="154.2">2</text>
<text x="294.1" y="152.5">1</text>
<text x="294.1" y="156">2</text>
<text x="332.3" y="150.2">E4A 3</text>
<text x="332.3" y="153.7">E4B 4</text>
<text x="343.5" y="152.5">3</text>
<text x="343.5" y="156">4</text>
<text x="57.1" y="157.2">E3A 3</text>
<text x="57.1" y="160.8">E3B 4</text>
<text x="68.3" y="159.5">3</text>
<text x="117.1" y="157.2">RST</text>
<text x="117.1" y="160.8">E1B</text>
<text x="126.6" y="159.5">3</text>
<text x="130.1" y="157.8">2</text>
<text x="130.1" y="161.3">3</text>
<text x="173.6" y="159">CLK</text>
<text x="184.7" y="159.5">18</text>
<text x="191.2" y="157.4">IO11</text>
<text x="191.2" y="160.9">IO12</text>
<text x="217.2" y="160.9">IO21</text>
<text x="217.2" y="157.4">IO47</text>
<text x="227.5" y="159.5">27</text>
<text x="235.3" y="159">SCL</text>
<text x="281.2" y="159">INT1</text>
<text x="290.6" y="157.8">3</text>
<text x="290.6" y="161.3">4</text>
<text x="294.1" y="159.5">3</text>
<text x="332.3" y="160.8">M4A 6</text>
<text x="332.3" y="157.2">3V</text>
<text x="340" y="157.8">5</text>
<text x="343.5" y="159.5">5</text>
<text x="57.1" y="167.8">M3A 6</text>
<text x="57.1" y="164.3">3V</text>
<text x="64.8" y="164.8">5</text>
<text x="68.3" y="163.1">4</text>
<text x="68.3" y="166.6">5</text>
<text x="117.1" y="164.3">MOSI</text>
<text x="117.1" y="167.8">CSO</text>
<text x="126.6" y="163.1">4</text>
<text x="126.6" y="166.6">5</text>
<text x="130.1" y="164.8">4</text>
<text x="170" y="162.5">MISO</text>
<text x="177.1" y="166.1">E1A 20</text>
<text x="184.7" y="163.1">19</text>
<text x="191.2" y="164.5">IO13</text>
<text x="191.2" y="168">IO14</text>
<text x="217.2" y="168">IO19</text>
<text x="217.2" y="164.5">IO20</text>
<text x="227.5" y="166.6">25</text>
<text x="227.5" y="163.1">26</text>
<text x="235.3" y="166.1">E3A</text>
<text x="235.3" y="162.5">E3B</text>
<text x="281.2" y="166.1">SDA</text>
<text x="281.2" y="162.5">SERB</text>
<text x="290.6" y="164.8">5</text>
<text x="294.1" y="163.1">4</text>
<text x="294.1" y="166.6">5</text>
<text x="343.5" y="163.1">6</text>
<text x="348.9" y="167.4" transform="rotate(-90 348.9 167.4)">7</text>
<text x="350.7" y="163.9" transform="rotate(-90 350.7 163.9)">7</text>
<text x="68.3" y="170.1">6</text>
<text x="75.5" y="170.9" transform="rotate(-90 75.5 170.9)">7</text>
<text x="117.1" y="171.3">CLK</text>
<text x="126.6" y="170.1">6</text>
<text x="126.6" y="173.6">7</text>
<text x="130.1" y="168.3">5</text>
<text x="130.1" y="171.9">6</text>
<text x="177.1" y="173.1">GND 22</text>
<text x="177.1" y="169.6">L1</text>
<text x="235.3" y="173.1">GND</text>
<text x="235.3" y="169.6">GND</text>
<text x="281.2" y="173.1">E3B</text>
<text x="281.2" y="169.6">SCL</text>
<text x="290.6" y="168.3">6</text>
<text x="290.6" y="171.9">7</text>
<text x="294.1" y="170.1">6</text>
<text x="294.1" y="173.6">7</text>
<text x="73.7" y="174.4" transform="rotate(-90 73.7 174.4)">7</text>
<text x="117.1" y="174.9">MISO</text>
<text x="117.1" y="178.4">E1A</text>
<text x="126.6" y="177.2">8</text>
<text x="130.1" y="175.4">7</text>
<text x="130.1" y="178.9">8</text>
<text x="281.2" y="176.6">E3A</text>
<text x="290.6" y="175.4">8</text>
<text x="290.6" y="178.9">9</text>
<text x="294.1" y="177.2">8</text>
<text x="117.1" y="181.9">L1</text>
<text x="117.1" y="185.5">GND</text>
<text x="124.6" y="184.2">10</text>
<text x="126.6" y="180.7">9</text>
<text x="130.1" y="182.5">9</text>
<text x="130.1" y="186">10</text>
<text x="281.2" y="183.7">GND</text>
<text x="281.2" y="180.2">GND</text>
<text x="288.6" y="182.5">10</text>
<text x="294.1" y="180.7">9</text>
<text x="294.1" y="184.2">10</text>
<text x="369.4" y="190.7">M4CB</text>
<text x="383.5" y="190.7">M4CA</text>
<text x="117.1" y="192.5">M3CB</text>
<text x="131.2" y="192.5">M3CA</text>
<text x="176.1" y="208.9">1</text>
<text x="221.2" y="206.6">INT</text>
<text x="66.6" y="212.4">1</text>
<text x="70.1" y="214.2">OA</text>
<text x="86.6" y="216">7</text>
<text x="166.5" y="210.1">GND</text>
<text x="176.1" y="212.4">2</text>
<text x="176.1" y="216">3</text>
<text x="180.6" y="210.3">GND</text>
<text x="180.6" y="213.9">VCC</text>
<text x="221.2" y="213.7">SDA</text>
<text x="221.2" y="210.1">SCL</text>
<text x="318.8" y="210.7">1</text>
<text x="322.3" y="212.4">OA</text>
<text x="333.9" y="216">IB</text>
<text x="338.8" y="214.2">7</text>
<text x="81.6" y="217.7">IB</text>
<text x="81.6" y="221.3">IA</text>
<text x="86.6" y="219.5">6</text>
<text x="166.5" y="217.2">SDA</text>
<text x="166.5" y="220.7">SCL</text>
<text x="176.1" y="219.5">4</text>
<text x="180.6" y="217.4">SDA</text>
<text x="180.6" y="220.9">SCL</text>
<text x="221.2" y="217.2">GND</text>
<text x="318.8" y="221.3">4</text>
<text x="333.9" y="219.5">IA</text>
<text x="338.8" y="217.7">6</text>
<text x="66.6" y="223">4</text>
<text x="70.1" y="224.8">OB</text>
<text x="322.3" y="223">OB</text>
<text x="163" y="231.3">3v</text>
<text x="207.1" y="241.9">3V</text>
<text x="81.8" y="254.2">VCC</text>
<text x="157.7" y="256">SERB</text>
<text x="157.7" y="252.5">SERT</text>
<text x="155.9" y="259.5">SER+</text>
<text x="155.9" y="263.1">SER+</text>
<text x="157.7" y="266.6">GND</text>
<text x="157.7" y="270.1">GND</text>
</g>
<g font-size="3.2" fill="#000080">
<text x="204.8" y="40.6">mikroBUS</text>
<text x="204.8" y="37.1">H3A/B</text>
<text x="304.8" y="40.6">U6</text>
<text x="341.9" y="41">10k</text>
<text x="341.9" y="37.7">R3</text>
<text x="368.3" y="41">10k</text>
<text x="368.3" y="37.7">R4</text>
<text x="89.6" y="47.6">U45</text>
<text x="126.7" y="44.8">R6</text>
<text x="153.1" y="44.8">R5</text>
<text x="304.8" y="43.8">L9110S_C2895059</text>
<text x="89.6" y="50.9">L9110S_C2895059</text>
<text x="126.7" y="48">10k</text>
<text x="153.1" y="48">10k</text>
<text x="264.6" y="53.4">C2</text>
<text x="161" y="57.5">C13</text>
<text x="264.6" y="56.6">0.1UF</text>
<text x="49.4" y="63.7">0.1UF</text>
<text x="49.4" y="60.4">C3</text>
<text x="161" y="60.7">10uF</text>
<text x="268.6" y="62.8">C8</text>
<text x="55.2" y="69.9">C14</text>
<text x="268.6" y="66">10uF</text>
<text x="55.2" y="73.1">10uF</text>
<text x="128.1" y="89.6">U4</text>
<text x="290.3" y="87.8">U2</text>
<text x="128.1" y="92.9">PM254-1-12-Z-8.5</text>
<text x="206" y="94.8">ESP32-S3-DevKitC-1 development board</text>
<text x="206" y="91.5">U1</text>
<text x="290.3" y="91.1">PM254-1-12-Z-8.5</text>
<text x="355.2" y="111.4">ZH-6PS</text>
<text x="355.2" y="108.2">J2</text>
<text x="78.3" y="117">J1</text>
<text x="78.3" y="120.2">ZH-6PS</text>
<text x="292.1" y="142.5">U3</text>
<text x="128.1" y="147.5">PM254-1-10-Z-8.5</text>
<text x="128.1" y="144.3">U5</text>
<text x="253.7" y="146.9">R1</text>
<text x="292.1" y="145.8">PM254-1-10-Z-8.5</text>
<text x="251.9" y="150.4">10k</text>
<text x="253.7" y="154.2">R2</text>
<text x="353.5" y="154.1">J4</text>
<text x="78.3" y="161.1">J3</text>
<text x="253.7" y="157.4">10k</text>
<text x="353.5" y="157.2">ZH-6PS</text>
<text x="78.3" y="164.3">ZH-6PS</text>
<text x="232.1" y="197.6">Header-Female-2.54_1x5</text>
<text x="232.1" y="194.5">H5</text>
<text x="112.5" y="201.7">R9</text>
<text x="139" y="201.7">R10</text>
<text x="181.4" y="200.9">J5</text>
<text x="328.1" y="202.2">U49</text>
<text x="364.8" y="203.3">10k</text>
<text x="364.8" y="200">R7</text>
<text x="391.2" y="203.3">10k</text>
<text x="391.2" y="200">R8</text>
<text x="75.5" y="207.9">L9110S_C2895059</text>
<text x="75.5" y="204.6">U48</text>
<text x="112.5" y="205">10k</text>
<text x="139" y="205">10k</text>
<text x="181.4" y="204.2">QWIIC</text>
<text x="327.7" y="206.1">L9110S_C2895059</text>
<text x="287.5" y="215.7">C4</text>
<text x="35.3" y="220.7">0.1UF</text>
<text x="35.3" y="217.4">C5</text>
<text x="154" y="221.3">10uF</text>
<text x="154" y="218">C11</text>
<text x="210.4" y="221.6">C12</text>
<text x="287.5" y="218.9">0.1UF</text>
<text x="41.1" y="226.9">C10</text>
<text x="210.4" y="224.8">10uF</text>
<text x="293.3" y="226.6">10uF</text>
<text x="293.3" y="223.3">C9</text>
<text x="41.1" y="230.1">10uF</text>
<text x="169" y="243.7">H6</text>
<text x="169" y="247">PINHEADER2X3</text>
<text x="111.1" y="263.3">C6</text>
<text x="125.2" y="263.3">C1</text>
<text x="137.6" y="263.3">C7</text>
<text x="111.1" y="266.5">10uF</text>
<text x="125.2" y="266.5">10uF</text>
<text x="137.6" y="266.5">10uF</text>
</g>
<g font-size="3.2" fill="#f00">
<text x="295.9" y="51.9">2</text>
<text x="299.4" y="53.7">VCC</text>
<text x="80.7" y="59">2</text>
<text x="295.9" y="55.5">3</text>
<text x="299.4" y="57.2">VCC</text>
<text x="80.7" y="62.5">3</text>
<text x="84.2" y="60.7">VCC</text>
<text x="84.2" y="64.3">VCC</text>
<text x="186.7" y="99.6">1</text>
<text x="191.2" y="101">3V3</text>
<text x="186.7" y="103.1">2</text>
<text x="191.2" y="104.5">3V3</text>
<text x="184.7" y="170.1">21</text>
<text x="191.2" y="171.5">5V</text>
<text x="66.6" y="216">2</text>
<text x="318.8" y="214.2">2</text>
<text x="322.3" y="216">VCC</text>
<text x="66.6" y="219.5">3</text>
<text x="70.1" y="217.7">VCC</text>
<text x="70.1" y="221.3">VCC</text>
<text x="318.8" y="217.7">3</text>
<text x="322.3" y="219.5">VCC</text>
</g>
<g font-size="3.2">
<text x="307.1" y="50.2">GND</text>
<text x="315.9" y="48.4">8</text>
<text x="92" y="57.2">GND</text>
<text x="100.7" y="55.5">8</text>
<text x="315.9" y="59">5</text>
<text x="307.1" y="60.7">GND</text>
<text x="92" y="67.8">GND</text>
<text x="100.7" y="66">5</text>
<text x="217.8" y="101">GND</text>
<text x="227.5" y="99.6">44</text>
<text x="217.8" y="171.5">GND</text>
<text x="227.5" y="173.6">23</text>
<text x="227.5" y="170.1">24</text>
<text x="191.2" y="175">GND</text>
<text x="217.8" y="175">GND</text>
<text x="234.6" y="203.3">1</text>
<text x="234.6" y="206.8">2</text>
<text x="77.8" y="214.2">GND</text>
<text x="86.6" y="212.4">8</text>
<text x="234.6" y="210.3">3</text>
<text x="234.6" y="213.9">4</text>
<text x="330.1" y="212.4">GND</text>
<text x="338.8" y="210.7">8</text>
<text x="234.6" y="217.4">5</text>
<text x="338.8" y="221.3">5</text>
<text x="77.8" y="224.8">GND</text>
<text x="86.6" y="223">5</text>
<text x="330.1" y="223">GND</text>
</g>
<g font-size="2.1" fill="#a54b4b">
<text x="197.5" y="44.5">AN</text>
<text x="213.9" y="44.5">PWM</text>
<text x="197.5" y="48">RST</text>
<text x="197.5" y="51.6">CS</text>
<text x="215.2" y="48">INT</text>
<text x="216.2" y="51.6">TX</text>
<text x="197.5" y="55.1">SCK</text>
<text x="197.5" y="58.6">MISO</text>
<text x="214.9" y="58.6">SCL</text>
<text x="216.1" y="55.1">RX</text>
<text x="197.5" y="62.1">MOSI</text>
<text x="197.5" y="65.7">+3.3V</text>
<text x="214.5" y="65.7">+5V</text>
<text x="214.5" y="62.1">SDA</text>
<text x="197.5" y="69.2">GND</text>
<text x="214.1" y="69.2">GND</text>
<text x="167.1" y="250.9">1</text>
<text x="167.1" y="254.4">2</text>
<text x="167.1" y="258">3</text>
<text x="167.1" y="261.5">4</text>
<text x="167.1" y="265">5</text>
<text x="167.1" y="268.5">6</text>
</g>
</svg>
